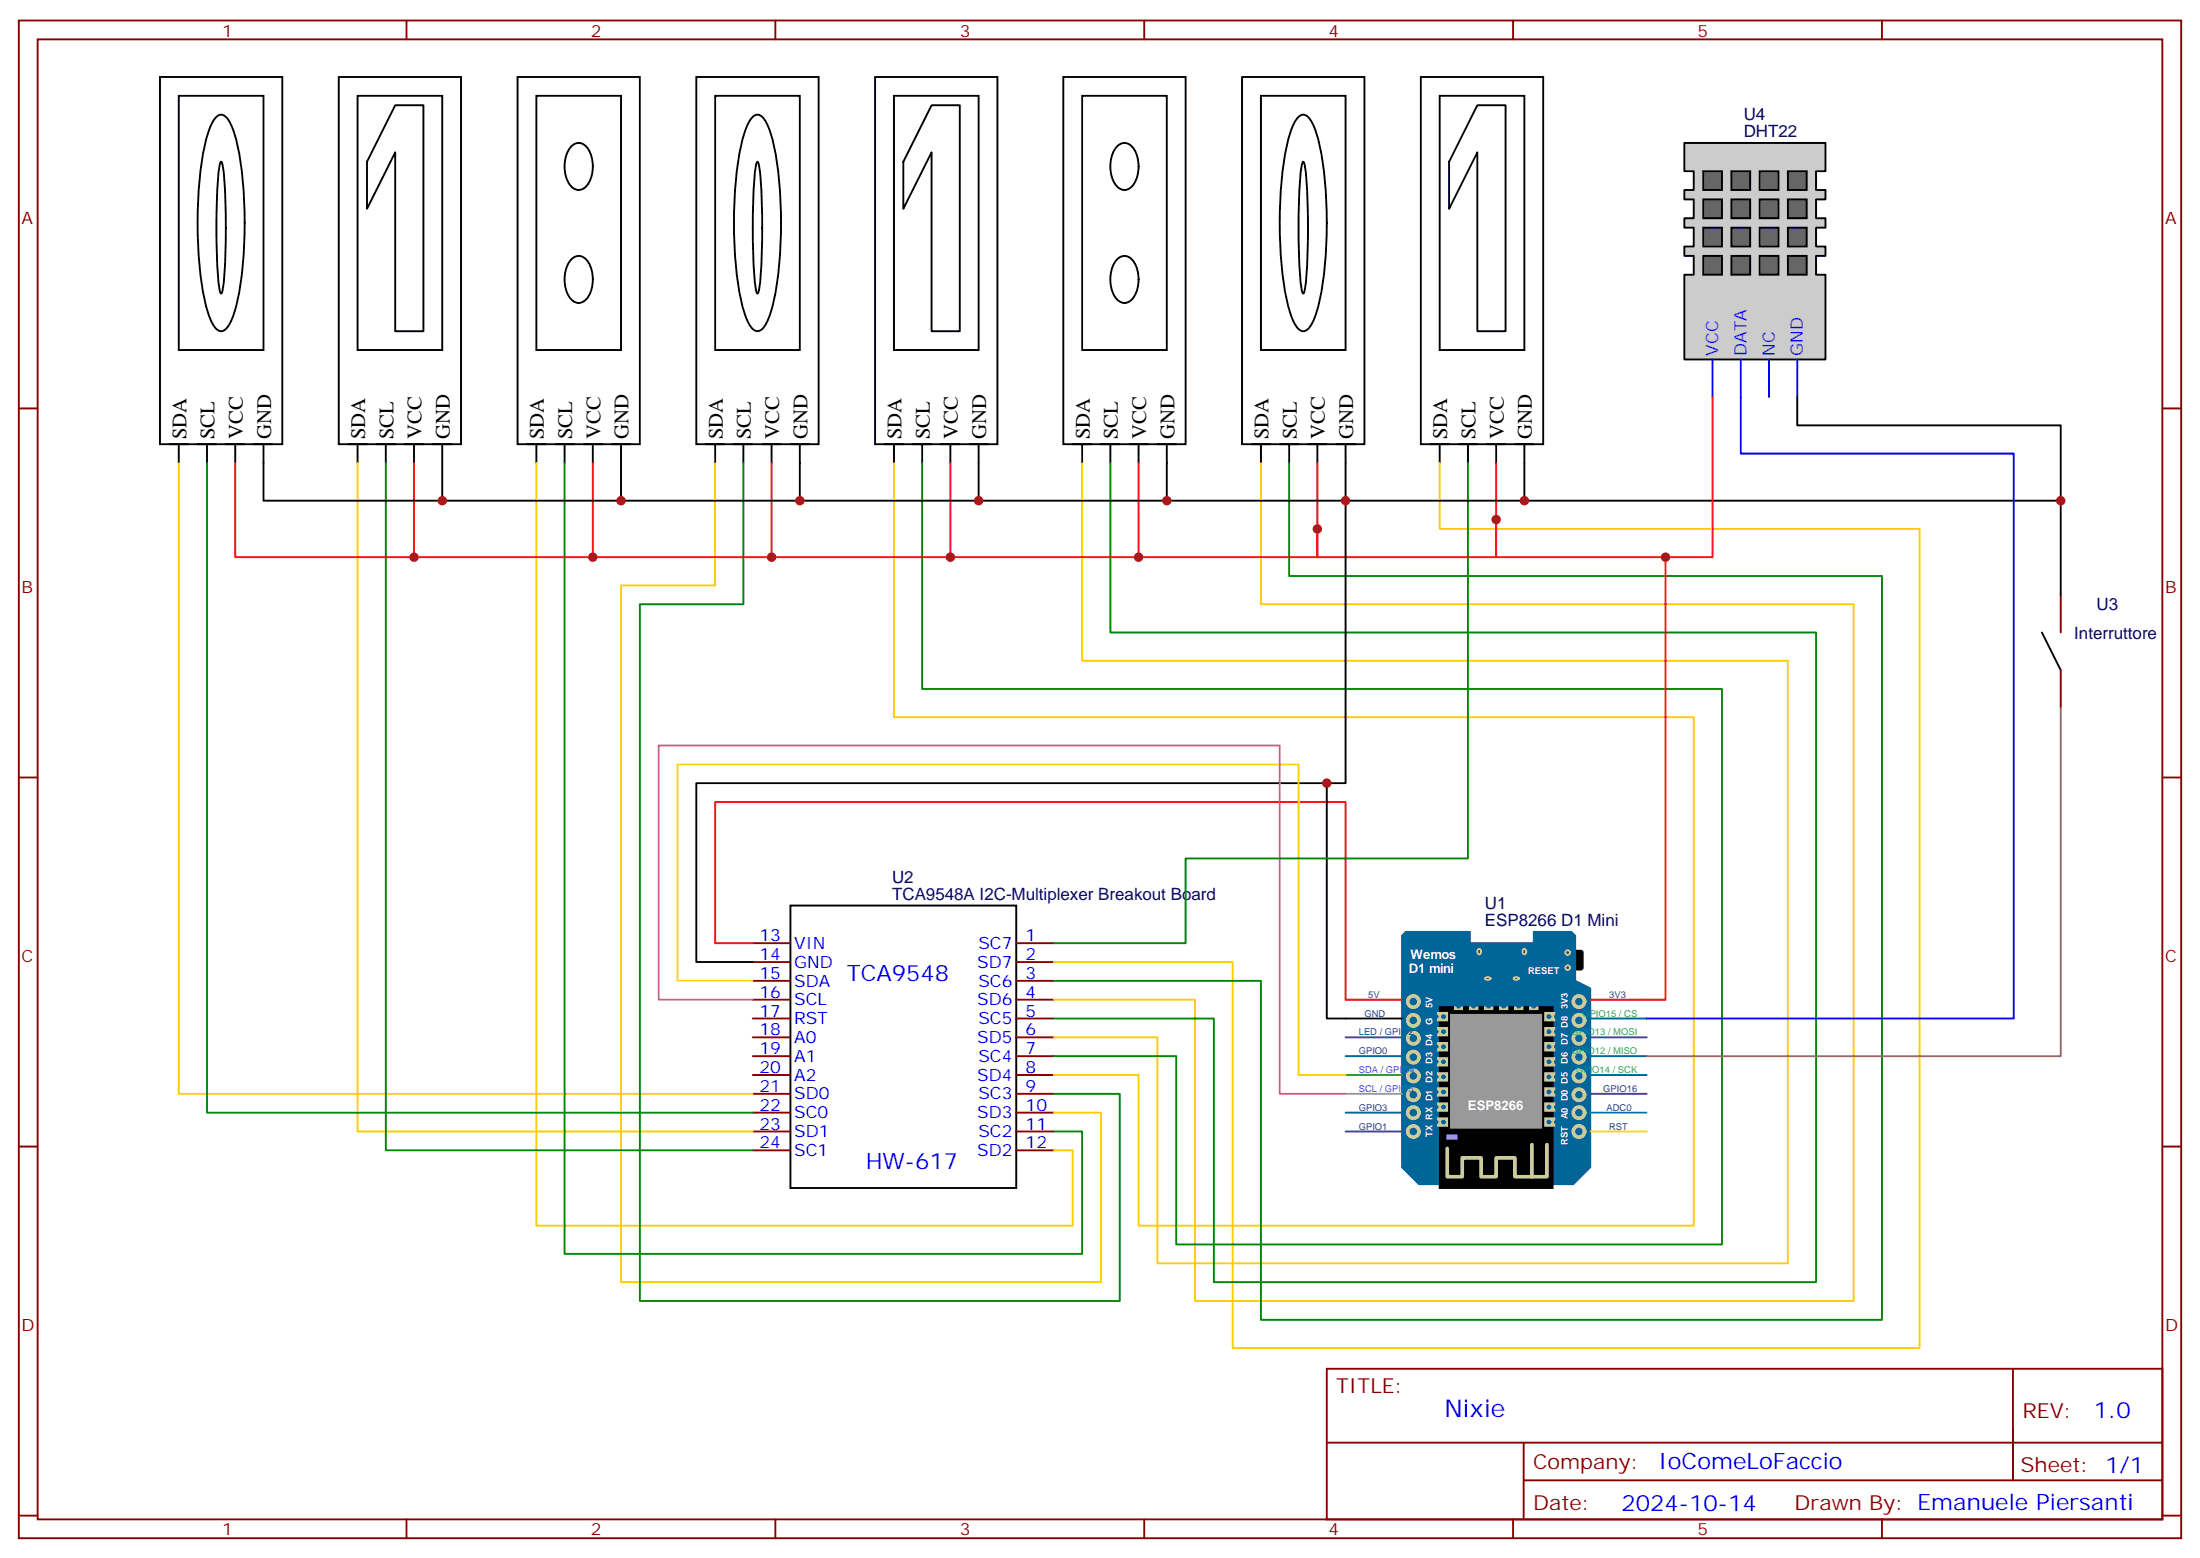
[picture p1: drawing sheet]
<svg xmlns="http://www.w3.org/2000/svg" width="412mm" height="292mm" viewBox="0 0 412 292" stroke-linecap="round" stroke-linejoin="round" font-family="sans-serif">
<g fill="none" stroke="#870000" stroke-width=".35">
<path d="M3.5 3.8h405.4v284.4h-405.4zM7.1 7.4h398.2v277.3h-398.2zM76.2 3.8v3.6M145.3 3.8v3.6M214.5 3.8v3.6M283.6 3.8v3.6M352.8 3.8v3.6M3.5 76.5h3.6M405.3 76.5h3.6M3.5 145.7h3.6M405.3 145.7h3.6M3.5 214.8h3.6"/>
<path d="M405.3 214.8h3.6M248.7 256.4h156.6v28.3h-156.6zM377.3 256.5v20.8M248.7 270.3h156.5M285.6 277.3h119.6M285.6 270.3v14.1M3.5 284h3.6M76.2 284.7v3.5M145.3 284.7v3.5M214.5 284.7v3.5M283.6 284.7v3.5M352.8 284.7v3.5"/>
<path d="M405.3 284h3.6"/>
</g>
<path d="M294.6 178.3l.3-.2h1.4l.3 .2 .1 3-.2 .3h-1.6l-.3-.1zM269.9 188.7h21.1v33.9h-21.1z" fill="#000" stroke="#000" stroke-width=".35"/>
<path d="M262.8 175.3l.7-.7h12v2.1h12v-2.1h7.1l.7 .7v8.5l2.8 1.4v33.5l-3.2 3.2h-28.9l-3.2-3.2z" fill="#069" stroke="#069" stroke-width=".35"/>
<path d="M272 190.1h16.9v21.2h-16.9z" fill="#999" stroke="#999" stroke-width=".35"/>
<g fill="none" stroke="#cc9" stroke-width=".71">
<path d="M287.2 214.5v6M290 214.5v6h-6v-3.6h-3.5v3.6h-2.9v-3.6h-3.5v3.6h-2.8v-5.3"/>
<circle cx="264.9" cy="191.2" r="1.06"/>
<circle cx="264.9" cy="187.6" r="1.06"/>
<circle cx="264.9" cy="194.5" r="1.06"/>
<circle cx="264.9" cy="198" r="1.06"/>
<circle cx="296" cy="191.2" r="1.06"/>
<circle cx="296" cy="187.6" r="1.06"/>
<circle cx="296" cy="194.5" r="1.06"/>
<circle cx="296" cy="198" r="1.06"/>
<circle cx="264.9" cy="212" r="1.06"/>
<circle cx="264.9" cy="201.6" r="1.06"/>
<circle cx="264.9" cy="205.1" r="1.06"/>
<circle cx="264.9" cy="208.5" r="1.06"/>
<circle cx="296" cy="212" r="1.06"/>
<circle cx="296" cy="201.6" r="1.06"/>
<circle cx="296" cy="205.1" r="1.06"/>
<circle cx="296" cy="208.5" r="1.06"/>
</g>
<path d="M270.9 212.3h2.5v1.4h-2.5z" fill="#69f" stroke="#000" stroke-width=".35"/>
<g fill="#333" stroke="#cc9" stroke-width=".35">
<path d="M285.6 177.8a.46 .46 0 0 1 .5 .5 .46 .46 0 0 1-.5 .5 .68 .68 0 0 1 0-1z"/>
<path d="M277.1 177.8a.46 .46 0 0 1 .5 .5 .46 .46 0 0 1-.5 .5 .68 .68 0 0 1 0-1z"/>
<path d="M283.8 183.2l.2-.1a.55 .55 0 0 1 .7 .2 .58 .58 0 0 1-1 0z"/>
<path d="M278.4 183.2l.2-.1a.63 .63 0 0 1 .8 .2 .66 .66 0 0 1-1.1 0z"/>
<circle cx="293.9" cy="181.3" r=".44"/>
<circle cx="293.9" cy="178.5" r=".44"/>
</g>
<g fill="#cc9" stroke="#cc9" stroke-width=".35">
<path d="M269.5 209.5h1.8v1.4h-1.8z"/>
<path d="M269.5 206.7h1.8v1.4h-1.8z"/>
<path d="M269.5 203.9h1.8v1.4h-1.8z"/>
<path d="M269.5 201h1.8v1.5h-1.8z"/>
<path d="M269.5 198.2h1.8v1.4h-1.8z"/>
<path d="M269.5 195.4h1.8v1.4h-1.8z"/>
<path d="M269.5 192.6h1.8v1.4h-1.8z"/>
<path d="M269.5 189.8h1.8v1.4h-1.8z"/>
<path d="M289.6 209.5h1.8v1.4h-1.8z"/>
<path d="M289.6 206.7h1.8v1.4h-1.8z"/>
<path d="M289.6 203.9h1.8v1.4h-1.8z"/>
<path d="M289.6 201h1.8v1.5h-1.8z"/>
<path d="M289.6 198.2h1.8v1.4h-1.8z"/>
<path d="M289.6 195.4h1.8v1.4h-1.8z"/>
<path d="M289.6 192.6h1.8v1.4h-1.8z"/>
<path d="M289.6 189.8h1.8v1.4h-1.8z"/>
<path d="M286.8 188.7h1.4v.4h-1.4z"/>
<path d="M284 188.7h1.4v.4h-1.4z"/>
<path d="M281.2 188.7h1.4v.4h-1.4z"/>
<path d="M278.3 188.7h1.5v.4h-1.5z"/>
<path d="M275.5 188.7h1.4v.4h-1.4z"/>
<path d="M272.7 188.7h1.4v.4h-1.4z"/>
</g>
<g fill="#069" stroke="#069" stroke-width=".35">
<path d="M287.3 188a.38 .38 0 0 1 .5 .3 .38 .38 0 0 1-.5 .4 .48 .48 0 0 1 0-.7z"/>
<path d="M284.5 188a.38 .38 0 0 1 .5 .3 .38 .38 0 0 1-.5 .4 .48 .48 0 0 1 0-.7z"/>
<path d="M281.7 188a.38 .38 0 0 1 .5 .3 .38 .38 0 0 1-.5 .4 .48 .48 0 0 1 0-.7z"/>
<path d="M278.9 188a.38 .38 0 0 1 .5 .3 .38 .38 0 0 1-.5 .4 .48 .48 0 0 1 0-.7z"/>
<path d="M276.1 188a.38 .38 0 0 1 .5 .3 .38 .38 0 0 1-.5 .4 .48 .48 0 0 1 0-.7z"/>
<path d="M273.2 188a.38 .38 0 0 1 .5 .3 .38 .38 0 0 1-.5 .4 .48 .48 0 0 1 0-.7z"/>
<circle cx="269.2" cy="210.2" r=".26"/>
<circle cx="270.6" cy="210.2" r=".26"/>
<circle cx="269.2" cy="207.4" r=".26"/>
<circle cx="270.6" cy="207.4" r=".26"/>
<circle cx="269.2" cy="204.6" r=".26"/>
<circle cx="270.6" cy="204.6" r=".26"/>
<circle cx="269.2" cy="201.8" r=".26"/>
<circle cx="270.6" cy="201.8" r=".26"/>
<circle cx="269.2" cy="198.9" r=".26"/>
<circle cx="270.6" cy="198.9" r=".26"/>
<circle cx="269.2" cy="196.1" r=".26"/>
<circle cx="270.6" cy="196.1" r=".26"/>
<circle cx="269.2" cy="193.3" r=".26"/>
<circle cx="270.6" cy="193.3" r=".26"/>
<circle cx="269.2" cy="190.5" r=".26"/>
<circle cx="270.6" cy="190.5" r=".26"/>
<circle cx="291.7" cy="210.2" r=".26"/>
<circle cx="290.3" cy="210.2" r=".26"/>
<circle cx="291.7" cy="207.4" r=".26"/>
<circle cx="290.3" cy="207.4" r=".26"/>
<circle cx="291.7" cy="204.6" r=".26"/>
<circle cx="290.3" cy="204.6" r=".26"/>
<circle cx="291.7" cy="201.8" r=".26"/>
<circle cx="290.3" cy="201.8" r=".26"/>
<circle cx="291.8" cy="198.9" r=".26"/>
<circle cx="290.3" cy="198.9" r=".26"/>
<circle cx="291.8" cy="196.1" r=".26"/>
<circle cx="290.3" cy="196.1" r=".26"/>
<circle cx="291.8" cy="193.3" r=".26"/>
<circle cx="290.3" cy="193.3" r=".26"/>
<circle cx="291.8" cy="190.5" r=".26"/>
<circle cx="290.3" cy="190.5" r=".26"/>
</g>
<path d="M252.2 197.9h10.6M252.2 194.3h10.6M298.1 197.9h10.6M298.1 194.3h10.6M298.1 190.8h10.6M252.2 212h10.6M252.2 208.5h10.6M298.1 204.9h10.6M298.1 201.4h10.6" fill="none" stroke="#069" stroke-width=".35"/>
<path d="M252.2 204.9h10.6" fill="none" stroke="#999" stroke-width=".35"/>
<path d="M252.2 201.4h10.6" fill="none" stroke="#3c3" stroke-width=".35"/>
<g fill="none" stroke="#000" stroke-width=".35">
<path d="M30 14.4h22.9v68.8h-22.9zM33.5 18h15.9v47.6h-15.9zM63.5 14.4h22.9v68.8h-22.9zM67 18h15.9v47.6h-15.9zM97 14.4h22.9v68.8h-22.9zM100.5 18h15.9v47.6h-15.9zM130.5 14.4h23v68.8h-23zM134.1 18h15.8v47.6h-15.8zM164 14.4h23v68.8h-23zM167.6 18h15.8v47.6h-15.8zM199.3 14.4h22.9v68.8h-22.9zM202.8 18h15.9v47.6h-15.9z"/>
<path d="M232.8 14.4h23v68.8h-23zM236.4 18h15.8v47.6h-15.8zM266.3 14.4h23v68.8h-23zM269.9 18h15.9v47.6h-15.9zM31.7 83.2h3.6M33.5 83.2v3.5M37 83.2h3.6M38.8 83.2v3.5M42.3 83.2h3.6M44.1 83.2v3.5M47.6 83.2h3.6M49.4 83.2v10.6h33.5v-10.6"/>
<path d="M65.3 83.2h3.5M67 83.2v3.5M70.6 83.2h3.5M72.3 83.2v3.5M75.8 83.2h3.6M77.6 83.2v3.5M81.1 83.2h3.6M98.8 83.2h3.5M100.5 83.2v3.5M104.1 83.2h3.5M105.8 83.2v3.5M109.4 83.2h3.5"/>
<path d="M111.1 83.2v3.5M114.7 83.2h3.5M116.4 83.2v10.6h-33.5M132.3 83.2h3.5M134.1 83.2v3.5M137.6 83.2h3.5M139.3 83.2v3.5M142.9 83.2h3.5M144.6 83.2v3.5M148.2 83.2h3.5M149.9 83.2v10.6h-33.5M165.8 83.2h3.5"/>
<path d="M167.6 83.2v3.5M171.1 83.2h3.5M172.9 83.2v3.5M176.4 83.2h3.5M178.2 83.2v3.5M181.7 83.2h3.5M183.4 83.2v10.6h-33.5M201.1 83.2h3.5M202.8 83.2v3.5M206.4 83.2h3.5M208.1 83.2v3.5M211.7 83.2h3.5"/>
<path d="M213.4 83.2v3.5M217 83.2h3.5M218.7 83.2v10.6h-35.3M234.6 83.2h3.5M236.4 83.2v3.5M239.9 83.2h3.5M241.7 83.2v3.5M245.2 83.2h3.5M246.9 83.2v3.5M250.5 83.2h3.5M252.2 83.2v10.6h-33.5M268.1 83.2h3.5"/>
<path d="M269.9 83.2v3.5M273.4 83.2h3.5M275.2 83.2v3.5M278.7 83.2h3.5M280.5 83.2v3.5M284 83.2h3.5M285.8 83.2v10.6h-33.6v52.9h-3.5M285.8 93.8h100.5v17.6M382.8 118.5l3.5 7.1M148.2 169.7h42.3v52.9h-42.3zM141.1 180.2h-10.6v-33.5h118.2v44.1h14.1"/>
</g>
<path d="M44.1 86.7v17.7h33.5v-17.7M111.1 86.7v17.7h-33.5M144.6 86.7v17.7h-33.5M178.2 86.7v17.7h-33.6M213.4 86.7v17.7h-35.2M246.9 86.7v17.7h-33.5M280.5 86.7v17.7h-33.6v-5.3M280.5 97.3v7.1h31.7v82.9h-14.1M141.1 176.7h-7v-26.5h118.1v37.1h10.6" fill="none" stroke="#f00" stroke-width=".35"/>
<path d="M298.1 212h10.6" fill="none" stroke="#fc3" stroke-width=".35"/>
<path d="M298.1 208.5h10.6" fill="none" stroke="#0cc" stroke-width=".35"/>
<g fill="none" stroke="#870000" stroke-width=".35">
<path d="M386.3 111.4v7.1M386.3 125.6v7M141.1 176.7h7.1M190.5 176.7h7.1M141.1 180.2h7.1M141.1 183.8h7.1M141.1 187.3h7.1M141.1 190.8h7.1M141.1 194.3h7.1M141.1 197.9h7.1M190.5 180.2h7.1M190.5 183.8h7.1"/>
<path d="M190.5 187.3h7.1M190.5 190.8h7.1M190.5 194.3h7.1M190.5 197.9h7.1M141.1 201.4h7.1M141.1 204.9h7.1M141.1 208.5h7.1M141.1 212h7.1M141.1 215.5h7.1M190.5 201.4h7.1M190.5 204.9h7.1M190.5 208.5h7.1"/>
<path d="M190.5 212h7.1M190.5 215.5h7.1"/>
</g>
<path d="M141.1 183.8h-14.1v-40.6h116.4v58.2h8.8" fill="none" stroke="#ff0" stroke-width=".35"/>
<path d="M141.1 187.3h-17.6v-47.6h116.4v65.2h12.3" fill="none" stroke="#f0f" stroke-width=".35"/>
<path d="M33.5 86.7v118.2h107.6M67 86.7v125.3h74.1M100.5 86.7v142.9h100.6v-14.1h-3.5M134.1 86.7v23h-17.7v130.5h90v-31.7h-8.8M167.6 86.7v47.7h149.9v95.2h-104.1v-28.2h-15.8M202.8 86.7v37.1h132.3v112.9h-118.1v-42.4h-19.4M236.4 86.7v26.5h111.1v130.5h-123.5v-56.4h-26.4M269.9 86.7v12.4h89.9v153.5h-128.7v-72.4h-33.5" fill="none" stroke="#fc0" stroke-width=".35"/>
<path d="M38.8 86.7v121.8h102.3M72.3 86.7v128.8h68.8M105.8 86.7v148.2h97v-22.9h-5.2M139.3 86.7v26.5h-19.4v130.5h90v-38.8h-12.3M172.9 86.7v42.4h149.9v104.1h-102.3v-35.3h-22.9M208.1 86.7v31.8h132.3v121.7h-112.9v-49.4h-29.9M241.7 86.7v21.2h111.1v139.4h-116.4v-63.5h-38.8M275.2 86.7v74.1h-53v15.9h-24.6" fill="none" stroke="#008700" stroke-width=".35"/>
<path d="M386.3 132.6v65.3h-77.6" fill="none" stroke="#966" stroke-width=".35"/>
<path d="M315.7 26.8h26.5v5.3h-1.8v3.5h1.8v1.8h-1.8v3.5h1.8v1.8h-1.8v3.5h1.8v1.7h-1.8v3.6h1.8v15.8h-26.5v-15.8h1.8v-3.6h-1.8v-1.7h1.8v-3.5h-1.8v-1.8h1.8v-3.5h-1.8v-1.8h1.8v-3.5h-1.8z" fill="#ccc" stroke="#000" stroke-width=".35"/>
<g fill="#666" stroke="#000" stroke-width=".35">
<path d="M319.3 32.1h3.5v3.5h-3.5z"/>
<path d="M324.6 32.1h3.5v3.5h-3.5z"/>
<path d="M329.8 32.1h3.6v3.5h-3.6z"/>
<path d="M319.3 37.4h3.5v3.5h-3.5z"/>
<path d="M324.6 37.4h3.5v3.5h-3.5z"/>
<path d="M329.8 37.4h3.6v3.5h-3.6z"/>
<path d="M319.3 42.7h3.5v3.5h-3.5z"/>
<path d="M324.6 42.7h3.5v3.5h-3.5z"/>
<path d="M329.8 42.7h3.6v3.5h-3.6z"/>
<path d="M319.3 47.9h3.5v3.6h-3.5z"/>
<path d="M324.6 47.9h3.5v3.6h-3.5z"/>
<path d="M329.8 47.9h3.6v3.6h-3.6z"/>
<path d="M335.1 32.1h3.6v3.5h-3.6z"/>
<path d="M335.1 37.4h3.6v3.5h-3.6z"/>
<path d="M335.1 42.7h3.6v3.5h-3.6z"/>
<path d="M335.1 47.9h3.6v3.6h-3.6z"/>
</g>
<path d="M321 67.3v7.1M326.3 67.3v7.1M331.6 67.3v7.1M336.9 67.3v7.1" fill="none" stroke="#30c" stroke-width=".35"/>
<path d="M326.3 74.4v10.6h51.2v105.8h-68.8" fill="none" stroke="#00f" stroke-width=".35"/>
<path d="M321 74.4v30h-8.8" fill="none" stroke="#f00" stroke-width=".35"/>
<g fill="none" stroke="#000" stroke-width=".35">
<path d="M74.1 19.7h5.3v42.4h-5.3v-33.6l-5.3 10.6v-8.8zM174.6 19.7h5.3v42.4h-5.3v-33.6l-5.3 10.6v-8.8zM276.9 19.7h5.3v42.4h-5.3v-33.6l-5.3 10.6v-8.8zM40.5 22a1.19 1.19 0 0 1 1.9 0 13.6 13.6 0 0 1 2.3 6.2 80.1 80.1 0 0 1-.3 28.6 11.9 11.9 0 0 1-2 4.8 1.19 1.19 0 0 1-1.9 0 13.6 13.6 0 0 1-2.3-6.2 80.1 80.1 0 0 1 .3-28.7 11.9 11.9 0 0 1 2-4.7zM41.5 30.3a9.9 9.9 0 0 1 .6 4.3 115.1 115.1 0 0 1-.4 19.9l-.2 .5a9.9 9.9 0 0 1-.7-4.2 115.1 115.1 0 0 1 .4-20zM107 27.5a1.93 1.93 0 0 1 3.3 .6 6.5 6.5 0 0 1-.3 6.7 1.93 1.93 0 0 1-3.4-.5 6.5 6.5 0 0 1 .4-6.8zM141 22a1.19 1.19 0 0 1 1.9 0 13.6 13.6 0 0 1 2.4 6.2 80.1 80.1 0 0 1-.4 28.6 11.9 11.9 0 0 1-2 4.8 1.19 1.19 0 0 1-1.9 0 13.6 13.6 0 0 1-2.3-6.2 80.1 80.1 0 0 1 .3-28.7 11.9 11.9 0 0 1 2-4.7zM142 30.3a9.9 9.9 0 0 1 .7 4.3 115.1 115.1 0 0 1-.5 19.9l-.2 .5a9.9 9.9 0 0 1-.7-4.2 115.1 115.1 0 0 1 .4-20zM209.3 27.5a1.93 1.93 0 0 1 3.4 .6 6.5 6.5 0 0 1-.4 6.7 1.93 1.93 0 0 1-3.4-.5 6.5 6.5 0 0 1 .4-6.8zM243.4 22a1.19 1.19 0 0 1 1.8 0 13.6 13.6 0 0 1 2.4 6.2 80.1 80.1 0 0 1-.3 28.6 11.9 11.9 0 0 1-2.1 4.8 1.19 1.19 0 0 1-1.8 0 13.6 13.6 0 0 1-2.4-6.2 80.1 80.1 0 0 1 .3-28.7 11.9 11.9 0 0 1 2.1-4.7zM244.3 30.3a9.9 9.9 0 0 1 .7 4.3 115.1 115.1 0 0 1-.4 19.9l-.3 .5a9.9 9.9 0 0 1-.7-4.2 115.1 115.1 0 0 1 .4-20zM107 48.7a1.93 1.93 0 0 1 3.3 .5 6.5 6.5 0 0 1-.3 6.8 1.93 1.93 0 0 1-3.4-.5 6.5 6.5 0 0 1 .4-6.8z"/>
<path d="M209.3 48.7a1.93 1.93 0 0 1 3.4 .5 6.5 6.5 0 0 1-.4 6.8 1.93 1.93 0 0 1-3.4-.5 6.5 6.5 0 0 1 .4-6.8zM336.9 74.4v5.3h49.4v14.1"/>
</g>
<g fill="#c00">
<circle cx="77.6" cy="104.4" r=".88"/>
<circle cx="111.1" cy="104.4" r=".88"/>
<circle cx="144.6" cy="104.4" r=".88"/>
<circle cx="178.2" cy="104.4" r=".88"/>
<circle cx="213.4" cy="104.4" r=".88"/>
<circle cx="246.9" cy="99.1" r=".88"/>
<circle cx="82.9" cy="93.8" r=".88"/>
<circle cx="116.4" cy="93.8" r=".88"/>
<circle cx="149.9" cy="93.8" r=".88"/>
<circle cx="183.4" cy="93.8" r=".88"/>
<circle cx="218.7" cy="93.8" r=".88"/>
<circle cx="252.2" cy="93.8" r=".88"/>
<circle cx="280.5" cy="97.3" r=".88"/>
<circle cx="248.7" cy="146.7" r=".88"/>
<circle cx="285.8" cy="93.8" r=".88"/>
<circle cx="312.2" cy="104.4" r=".88"/>
<circle cx="386.3" cy="93.8" r=".88"/>
</g>
<text font-size="4.6" fill="#00f" x="270.8" y="265.5">Nixie</text>
<g font-size="4.2" fill="#00f">
<text x="158.7" y="183.8">TCA9548</text>
<text x="162.3" y="219">HW-617</text>
<text x="392.5" y="265.7">1.0</text>
<text x="310.9" y="275.3">IoComeLoFaccio</text>
<text x="304" y="283.1">2024-10-14</text>
</g>
<g font-size="3.9">
<text x="34.9" y="82.3" transform="rotate(-90 34.9 82.3)">SDA</text>
<text x="40.2" y="82.3" transform="rotate(-90 40.2 82.3)">SCL</text>
<text x="45.5" y="82.3" transform="rotate(-90 45.5 82.3)">VCC</text>
<text x="50.8" y="82.3" transform="rotate(-90 50.8 82.3)">GND</text>
<text x="68.5" y="82.3" transform="rotate(-90 68.5 82.3)">SDA</text>
<text x="73.7" y="82.3" transform="rotate(-90 73.7 82.3)">SCL</text>
<text x="79" y="82.3" transform="rotate(-90 79 82.3)">VCC</text>
<text x="84.3" y="82.3" transform="rotate(-90 84.3 82.3)">GND</text>
<text x="102" y="82.3" transform="rotate(-90 102 82.3)">SDA</text>
<text x="107.3" y="82.3" transform="rotate(-90 107.3 82.3)">SCL</text>
<text x="112.6" y="82.3" transform="rotate(-90 112.6 82.3)">VCC</text>
<text x="117.8" y="82.3" transform="rotate(-90 117.8 82.3)">GND</text>
<text x="135.5" y="82.3" transform="rotate(-90 135.5 82.3)">SDA</text>
<text x="140.8" y="82.3" transform="rotate(-90 140.8 82.3)">SCL</text>
<text x="146.1" y="82.3" transform="rotate(-90 146.1 82.3)">VCC</text>
<text x="151.4" y="82.3" transform="rotate(-90 151.4 82.3)">GND</text>
<text x="169" y="82.3" transform="rotate(-90 169 82.3)">SDA</text>
<text x="174.3" y="82.3" transform="rotate(-90 174.3 82.3)">SCL</text>
<text x="179.6" y="82.3" transform="rotate(-90 179.6 82.3)">VCC</text>
<text x="184.9" y="82.3" transform="rotate(-90 184.9 82.3)">GND</text>
<text x="204.3" y="82.3" transform="rotate(-90 204.3 82.3)">SDA</text>
<text x="209.6" y="82.3" transform="rotate(-90 209.6 82.3)">SCL</text>
<text x="214.9" y="82.3" transform="rotate(-90 214.9 82.3)">VCC</text>
<text x="220.1" y="82.3" transform="rotate(-90 220.1 82.3)">GND</text>
<text x="237.8" y="82.3" transform="rotate(-90 237.8 82.3)">SDA</text>
<text x="243.1" y="82.3" transform="rotate(-90 243.1 82.3)">SCL</text>
<text x="248.4" y="82.3" transform="rotate(-90 248.4 82.3)">VCC</text>
<text x="253.7" y="82.3" transform="rotate(-90 253.7 82.3)">GND</text>
<text x="271.3" y="82.3" transform="rotate(-90 271.3 82.3)">SDA</text>
<text x="276.6" y="82.3" transform="rotate(-90 276.6 82.3)">SCL</text>
<text x="281.9" y="82.3" transform="rotate(-90 281.9 82.3)">VCC</text>
<text x="287.2" y="82.3" transform="rotate(-90 287.2 82.3)">GND</text>
</g>
<g font-size="3.9" fill="#800">
<text x="250.5" y="261">TITLE:</text>
<text x="379.1" y="265.7">REV:</text>
<text x="287.4" y="275.2">Company:</text>
<text x="378.7" y="275.8">Sheet: 1/1</text>
<text x="287.4" y="282.9">Date:</text>
<text x="336.4" y="283">Draw</text>
<text x="346.6" y="283">n By: Emanuele Piersanti</text>
</g>
<g font-size="3.2" fill="#800">
<text x="41.6" y="6.8">1</text>
<text x="110.8" y="6.8">2</text>
<text x="179.9" y="6.8">3</text>
<text x="249.1" y="6.8">4</text>
<text x="318.2" y="6.8">5</text>
<text x="4.1" y="41.9">A</text>
<text x="405.9" y="41.9">A</text>
<text x="4.1" y="111.1">B</text>
<text x="405.9" y="111.1">B</text>
<text x="4.1" y="180.2">C</text>
<text x="405.9" y="180.2">C</text>
<text x="4.1" y="249.4">D</text>
<text x="405.9" y="249.4">D</text>
<text x="41.6" y="287.7">1</text>
<text x="110.8" y="287.7">2</text>
<text x="179.9" y="287.7">3</text>
<text x="249.1" y="287.7">4</text>
<text x="318.2" y="287.7">5</text>
</g>
<g font-size="3.2" fill="#000080">
<text x="326.9" y="22.5">U4</text>
<text x="326.9" y="25.7">DHT22</text>
<text x="388.8" y="119.6">Interruttore</text>
<text x="393" y="114.3">U3</text>
<text x="167.2" y="165.4">U2</text>
<text x="167.2" y="168.6">TCA9548A I2C-Multiplexer Breakout Board</text>
<text x="278.4" y="173.5">ESP8266 D1 Mini</text>
<text x="278.4" y="170.4">U1</text>
</g>
<g font-size="3.2" fill="#30c">
<text x="322.1" y="66.6" transform="rotate(-90 322.1 66.6)">VCC</text>
<text x="327.4" y="66.6" transform="rotate(-90 327.4 66.6)">DATA</text>
<text x="332.7" y="66.6" transform="rotate(-90 332.7 66.6)">NC</text>
<text x="338" y="66.6" transform="rotate(-90 338 66.6)">GND</text>
</g>
<g font-size="3.2" fill="#00f">
<text x="142.4" y="179.9">14</text>
<text x="142.4" y="176.4">13</text>
<text x="148.9" y="177.8">VIN</text>
<text x="183.4" y="177.8">SC7</text>
<text x="192.3" y="176.4">1</text>
<text x="192.3" y="179.9">2</text>
<text x="142.4" y="183.4">15</text>
<text x="148.9" y="184.8">SDA</text>
<text x="148.9" y="181.3">GND</text>
<text x="183.2" y="181.3">SD7</text>
<text x="183.4" y="184.8">SC6</text>
<text x="192.3" y="183.4">3</text>
<text x="142.4" y="190.5">17</text>
<text x="142.4" y="186.9">16</text>
<text x="148.9" y="191.9">RST</text>
<text x="148.9" y="188.3">SCL</text>
<text x="183.2" y="188.3">SD6</text>
<text x="183.4" y="191.9">SC5</text>
<text x="192.3" y="186.9">4</text>
<text x="192.3" y="190.5">5</text>
<text x="142.4" y="197.5">19</text>
<text x="142.4" y="194">18</text>
<text x="148.9" y="195.4">A0</text>
<text x="183.2" y="195.4">SD5</text>
<text x="192.3" y="194">6</text>
<text x="192.3" y="197.5">7</text>
<text x="142.4" y="201">20</text>
<text x="148.9" y="202.5">A2</text>
<text x="148.9" y="198.9">A1</text>
<text x="183.2" y="202.5">SD4</text>
<text x="183.4" y="198.9">SC4</text>
<text x="192.3" y="201">8</text>
<text x="142.4" y="208.1">22</text>
<text x="142.4" y="204.6">21</text>
<text x="148.9" y="209.5">SC0</text>
<text x="148.9" y="206">SD0</text>
<text x="183.2" y="209.5">SD3</text>
<text x="183.4" y="206">SC3</text>
<text x="192.3" y="204.6">9</text>
<text x="192.3" y="208.1">10</text>
<text x="142.4" y="215.2">24</text>
<text x="142.4" y="211.6">23</text>
<text x="148.9" y="213">SD1</text>
<text x="183.4" y="213">SC2</text>
<text x="192.3" y="211.6">11</text>
<text x="192.3" y="215.2">12</text>
<text x="148.9" y="216.6">SC1</text>
<text x="183.2" y="216.6">SD2</text>
</g>
<g font-size="2.5" fill="#fff">
<text x="264.4" y="179.7">Wemos</text>
<text x="264.1" y="182.3">D1 mini</text>
<text x="275.2" y="207.9">ESP8266</text>
</g>
<g font-size="1.8" fill="#fff">
<text x="286.5" y="182.4">RESET</text>
<text x="268.5" y="188.9" transform="rotate(-90 268.5 188.9)">5V</text>
<text x="268.5" y="192" transform="rotate(-90 268.5 192)">G</text>
<text x="293.9" y="189.1" transform="rotate(-90 293.9 189.1)">3V3</text>
<text x="293.9" y="195.8" transform="rotate(-90 293.9 195.8)">D7 D8</text>
<text x="268.5" y="202.8" transform="rotate(-90 268.5 202.8)">D2</text>
<text x="268.5" y="199.3" transform="rotate(-90 268.5 199.3)">D3 D4</text>
<text x="293.9" y="199.3" transform="rotate(-90 293.9 199.3)">D6</text>
<text x="293.9" y="209.7" transform="rotate(-90 293.9 209.7)">A0 D0 D5</text>
<text x="268.5" y="213" transform="rotate(-90 268.5 213)">TX RX D1</text>
<text x="293.9" y="214.5" transform="rotate(-90 293.9 214.5)">RST</text>
</g>
<g font-size="1.8" fill="#069">
<text x="255.8" y="190.5">GND</text>
<text x="256.5" y="186.9">5V</text>
<text x="301.7" y="186.9">3V3</text>
<text x="254.7" y="197.5">GPIO0</text>
<text x="254.7" y="194">LED / GPIO2</text>
<text x="254.7" y="208.1">GPIO3</text>
<text x="300.5" y="204.6">GPIO16</text>
<text x="301.2" y="208.1">ADC0</text>
<text x="254.7" y="211.6">GPIO1</text>
<text x="301.6" y="211.6">RST</text>
</g>
<g font-size="1.8" fill="#0c9">
<text x="296.6" y="190.5">GPIO15 / CS</text>
<text x="294.6" y="197.5">GPIO12 / MISO</text>
<text x="294.6" y="194">GPIO13 / MOSI</text>
<text x="295.4" y="201">GPIO14 / SCK</text>
</g>
<g font-size="1.8" fill="#09f">
<text x="254.7" y="201">SDA / GPIO4</text>
<text x="254.7" y="204.6">SCL / GPIO5</text>
</g>
</svg>
